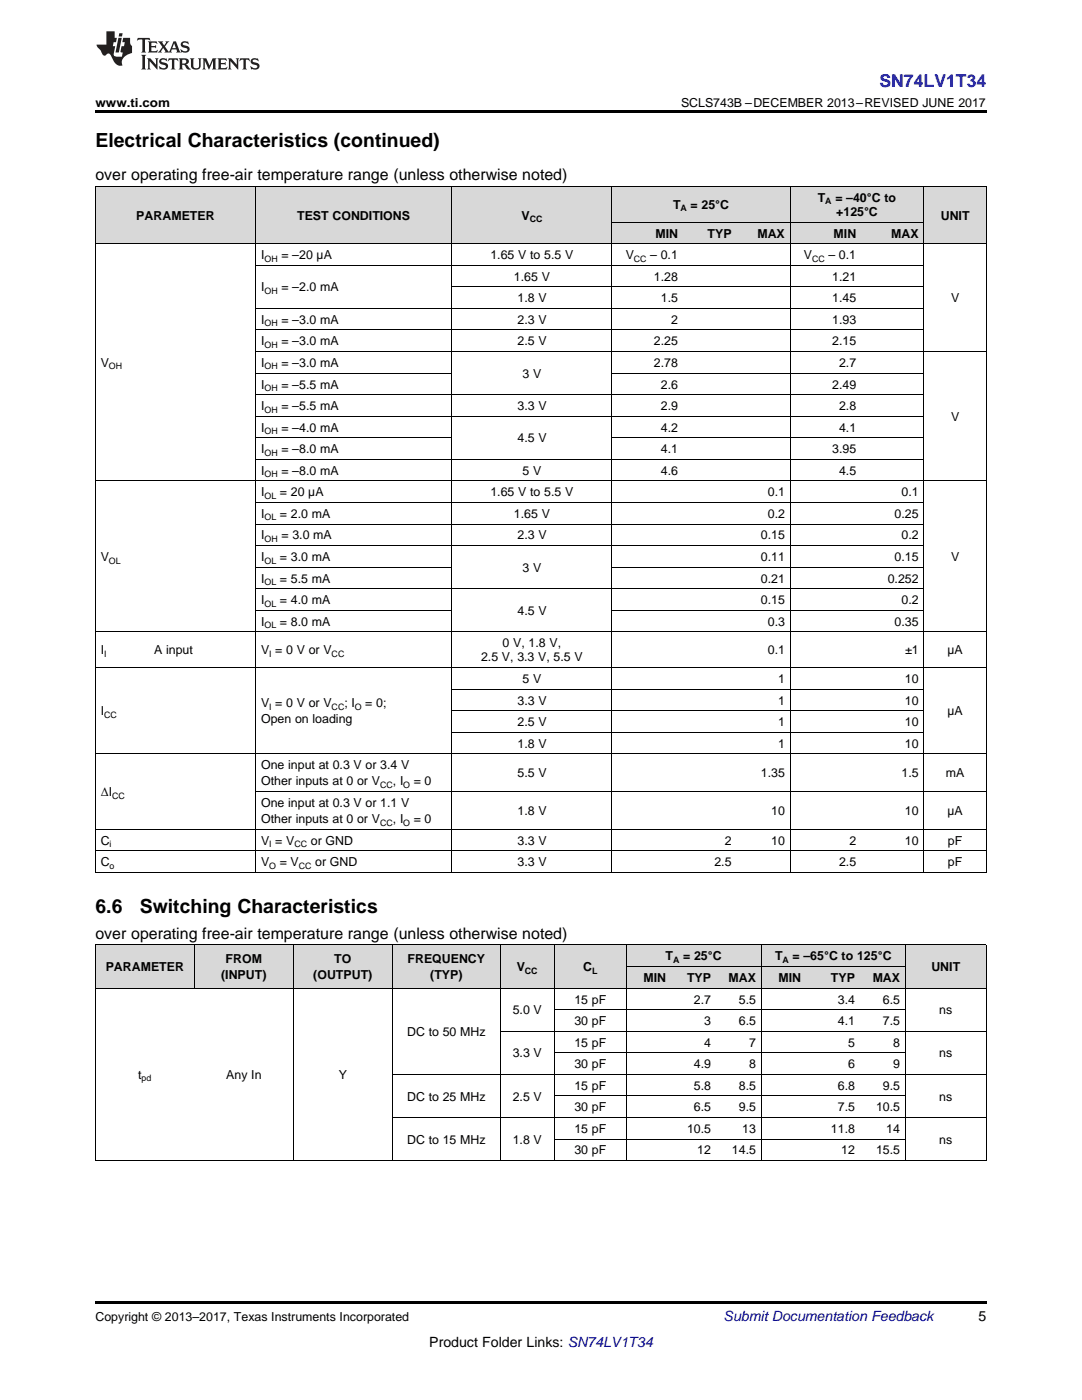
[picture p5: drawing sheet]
<svg xmlns="http://www.w3.org/2000/svg" width="216mm" height="279mm" viewBox="0 0 216 279" stroke-linecap="round" stroke-linejoin="round" font-family="sans-serif">
<g fill="#d8d8d8">
<path d="M19 188.6h19.8v8.6h-19.8z"/>
<path d="M38.8 188.6h19.8v8.6h-19.8z"/>
<path d="M58.6 188.6h19.7v8.6h-19.7z"/>
<path d="M78.3 188.6h21.5v8.6h-21.5z"/>
<path d="M99.8 188.6h10.8v8.6h-10.8z"/>
<path d="M110.6 188.6h14.4v8.6h-14.4z"/>
<path d="M180.7 188.6h16.1v8.6h-16.1z"/>
<path d="M125 192.9h9v4.3h-9z"/>
<path d="M134 192.9h8.9v4.3h-8.9z"/>
<path d="M142.9 192.9h9v4.3h-9z"/>
<path d="M151.9 192.9h9v4.3h-9z"/>
<path d="M160.9 192.9h10.8v4.3h-10.8z"/>
<path d="M171.7 192.9h9v4.3h-9z"/>
<path d="M125 188.6h9v4.3h-9z"/>
<path d="M134 188.6h8.9v4.3h-8.9z"/>
<path d="M142.9 188.6h9v4.3h-9z"/>
<path d="M151.9 188.6h9v4.3h-9z"/>
<path d="M160.9 188.6h10.8v4.3h-10.8z"/>
<path d="M171.7 188.6h9v4.3h-9z"/>
<path d="M19 37.3h10.7v11.4h-10.7z"/>
<path d="M29.7 37.3h21.3v11.4h-21.3z"/>
<path d="M51 37.3h39.2v11.4h-39.2z"/>
<path d="M90.2 37.3h32v11.4h-32z"/>
<path d="M184.4 37.3h12.4v11.4h-12.4z"/>
<path d="M122.2 44.4h14.2v4.3h-14.2z"/>
<path d="M136.4 44.4h10.6v4.3h-10.6z"/>
<path d="M147 44.4h10.7v4.3h-10.7z"/>
<path d="M157.7 44.4h14.2v4.3h-14.2z"/>
<path d="M171.9 44.4h12.5v4.3h-12.5z"/>
<path d="M122.2 37.3h14.2v7.1h-14.2z"/>
<path d="M136.4 37.3h10.6v7.1h-10.6z"/>
<path d="M147 37.3h10.7v7.1h-10.7z"/>
<path d="M157.7 37.3h14.2v7.1h-14.2z"/>
<path d="M171.9 37.3h12.5v7.1h-12.5z"/>
</g>
<path d="M19 22h177.8v.5h-177.8zM19 231.6l.2 .1zM58.5 231.6l.1 .1zM78.2 231.6l.1 .1zM99.7 231.6l.1 .1zM110.5 231.6l.1 .1zM124.9 231.6l.1 .1zM151.8 231.6l.1 .1zM180.6 231.6l.1 .1zM196.7 231.6l.1 .1zM19 259.7h177.8v.5h-177.8z" fill="#000"/>
<g fill="none" stroke="#000" stroke-width=".2">
<path d="M19 37.2h177.8v136.9M19.1 37.2v136.9M51 37.2v136.9M90.1 37.2v136.9M122.1 37.2v136.9M157.7 37.2v136.9M184.3 37.2v136.9M19 48.6h177.8M51 52.9h133.4M90.2 57.2h94.2M122.2 44.3h62.2M51 78.8h133.4"/>
<path d="M51 74.5h39.1M51 70.1h145.8M51 65.8h133.4M51 61.5h133.4M122.2 74.5h62.2M19 96h177.8M51 91.7h133.4M51 87.4h39.1M51 83.1h133.4M122.2 87.4h62.2M51 117.5h133.4M51 113.2h39.1"/>
<path d="M51 108.9h133.4M51 104.6h133.4M51 100.3h133.4M122.2 113.2h62.2M19 133.2h177.8M19 126.1h177.8M51 121.8h39.1M90.2 137.5h94.2M122.2 121.8h62.2M19 150.4h177.8M51 158h145.8M90.2 146.1h94.2"/>
<path d="M90.2 141.8h94.2M19 174.1h177.8M19 169.8h177.8M19 165.5h177.8M19 197.2h177.8M19 188.6h177.8M19.1 188.6v43.1M38.8 188.6v8.6M58.5 188.6v43.1M78.3 188.6v43.1M99.8 188.6v43.1M110.6 188.6v43.1"/>
<path d="M124.9 188.6v43.1M125 192.9h55.7M151.9 188.6v43.1M180.6 188.6v43.1M196.8 188.6v43.1M78.3 214.4h118.5M99.8 205.8h97M110.6 218.7h70.1M110.6 210.1h70.1M110.6 201.5h70.1M19 231.6h177.8M78.3 223h118.5"/>
<path d="M110.6 227.3h70.1"/>
</g>
<g fill="#231f20">
<path d="M27.5 7.6l-.1 .5 .4-.2h.6v.1v2.1l-.2 .4h1l-.3-.4v-2.1l.1-.1h.5l.5 .2-.2-.5zM29.5 8.3l.2 .3v1.5l-.2 .4h1.8l.2-.6a1.04 1.04 0 0 1-1.3 .2v-.7h.6l.3 .2v-.6l-.3 .2h-.6v-.6l.8-.1 .4 .3-.2-.5zM31.5 8.3l.9 1.1-.9 1.1h.8l-.2-.2 .5-.7 .4 .7-.2 .2h1.5l-.1-.2 .1-.4h.9l.1 .4-.2 .2h1l-.3-.3-.7-1.9h-.5l-.9 2-.8-1 .9-1h-.8l.1 .3-.3 .5-.4-.6 .2-.2zM34.7 8.6l.4 1h-.7zM36.3 8.4a.63 .63 0 0 0-.2 .7 .63 .63 0 0 0 .6 .4l.6 .2 .1 .2a.75 .75 0 0 1-.7 .4 .75 .75 0 0 1-.6-.5l.1 .7 .1-.1a1.11 1.11 0 0 0 1.5-.6 1.13 1.13 0 0 0-1.2-.8l-.1-.4a1.04 1.04 0 0 1 1.2 .2l-.2-.5-.1 .1-.5-.2zM28.2 10.9l.2 .4v2.2l-.2 .4h1l-.3-.4v-2.2l.3-.4zM29.3 11.6l.3 .4v1.5l-.3 .4h.8l-.2-.4v-1.3l1.5 1.7v-1.9l.2-.4h-.7l.2 .4v.9l-1.1-1.3zM32 11.8a.62 .62 0 0 0-.2 .7 .62 .62 0 0 0 .6 .4l.6 .1 .1 .3a.76 .76 0 0 1-.7 .3 .76 .76 0 0 1-.6-.4l.1 .7 .1-.1a1.11 1.11 0 0 0 1.5-.6 1.13 1.13 0 0 0-1.2-.8l-.1-.4a1.04 1.04 0 0 1 1.2 .2l-.2-.6-.1 .1-.5-.1zM33.7 11.6l-.2 .6a.61 .61 0 0 1 .8-.3v1.6l-.2 .4h.9l-.2-.4v-1.6a.63 .63 0 0 1 .8 .3l-.2-.6zM35.6 11.6l.3 .4v1.5l-.3 .4h1l-.2-.2v-.8l.5 .2a.76 .76 0 0 0 1.2 .7l-1-1a.58 .58 0 0 0 .6-.5 .58 .58 0 0 0-.5-.6zM36.4 11.9h.1a.45 .45 0 0 1 .5 .1 .45 .45 0 0 1 .1 .5l-.7 .2zM37.9 11.6l.2 .2a2.17 2.17 0 0 0 .3 1.9 .99 .99 0 0 0 1.6-.6v-1.1l.2-.4h-.7l.2 .2a1.92 1.92 0 0 1-.2 1.8 .6 .6 0 0 1-.9-.5v-1.1l.2-.4zM40.4 11.6l.2 .4v1.5l-.2 .4h.7l-.2-.4v-1.4l.8 1.8 .8-1.8v1.4l-.2 .4h.9l-.2-.4v-1.5l.2-.4h-.8l-.6 1.5-.6-1.5zM43.4 11.6l.2 .4v1.5l-.2 .4h1.8l.2-.6a1.04 1.04 0 0 1-1.3 .1v-.6h.5l.4 .2v-.6l-.4 .2h-.5v-.7h.8l.3 .3-.1-.6zM45.5 11.6l.2 .4v1.5l-.2 .4h.7l-.2-.4v-1.3l1.5 1.7v-1.9l.2-.4h-.7l.2 .4v.9l-1.1-1.3zM47.9 11.6l-.1 .6a.61 .61 0 0 1 .8-.3v1.6l-.3 .4h1l-.3-.4 .1-1.6a.63 .63 0 0 1 .7 .3l-.1-.6zM50.2 11.8a.62 .62 0 0 0-.2 .7 .62 .62 0 0 0 .6 .4l.6 .1 .2 .3a.76 .76 0 0 1-.8 .3 .76 .76 0 0 1-.6-.4l.1 .7 .2-.1a1.11 1.11 0 0 0 1.5-.6 1.13 1.13 0 0 0-1.3-.8l-.1-.4a1.04 1.04 0 0 1 1.2 .2l-.1-.6-.2 .1-.5-.1z"/>
<path d="M21.2 6.3v2.6h-1.9l.1 .4 .7 .9a.91 .91 0 0 0 1 .8 .56 .56 0 0 1 .5-.3 .56 .56 0 0 1 .5 .3l.4 .8a1.53 1.53 0 0 0 1.9 1.2 1.54 1.54 0 0 1 1-2.1l.9-.3v-1.4a1.52 1.52 0 0 1-.3-1.6h-1.4l-.2 .8h.5l-.2 .8h-.4l-.2 1v.2l.4 .1-.2 .8a1.93 1.93 0 0 1-1.6-.3l.3-1.8h-.5l.2-.8h.4l.2-.8h-.4v-1.3zM23.6 7.6l-.6 2.9h.7l.6-2.9zM23.8 6.6l-.1 .7h.6l.2-.7z"/>
</g>
<g font-size="3.9">
<text x="19" y="29.3">Electrical Characteristics (continued)</text>
<text x="19" y="182.2">6.6</text>
<text x="27.9" y="182.2">Switching Characteristics</text>
</g>
<text font-size="3.5" fill="#00f" x="175.5" y="17.3">SN74LV1T34</text>
<g font-size="3.2">
<text x="19" y="36">over operating free-air temperature range (unless otherwise noted)</text>
<text x="19" y="187.4">over operating free-air temperature range (unless otherwise noted)</text>
</g>
<text font-size="2.8" fill="#0000c8" x="144.4" y="263.6">Submit Documentation Feedback</text>
<g font-size="2.8">
<text x="195.3" y="263.6">5</text>
<text x="85.7" y="268.9">Product Folder Links: SN74LV1T34</text>
</g>
<g font-size="2.5">
<text x="19" y="21.4">www.ti.com</text>
<text x="135.9" y="21.4">SCLS743B –DECEMBER 2013–REVISED JUNE 2017</text>
<text x="134.3" y="41.7">T</text>
<text x="137.8" y="41.7">= 25°C</text>
<text x="163.2" y="40.3">T</text>
<text x="166.7" y="40.3">= –40°C to</text>
<text x="27.2" y="43.9">PARAMETER</text>
<text x="59.3" y="43.9">TEST CONDITIONS</text>
<text x="104.1" y="43.9">V</text>
<text x="130.8" y="47.4">MIN</text>
<text x="141.2" y="47.4">TYP</text>
<text x="151.1" y="47.4">MAX</text>
<text x="166.3" y="47.4">MIN</text>
<text x="166.9" y="43.1">+125</text>
<text x="172.4" y="43.1">°C</text>
<text x="177.8" y="47.4">MAX</text>
<text x="187.7" y="43.9">UNIT</text>
<text x="52.1" y="51.7">I</text>
<text x="56.2" y="51.7">= –20 µA</text>
<text x="97.9" y="51.7">1.65 V to 5.5 V</text>
<text x="124.8" y="51.7">V</text>
<text x="129.8" y="51.7">– 0.1</text>
<text x="160.4" y="51.7">V</text>
<text x="165.3" y="51.7">– 0.1</text>
<text x="52.1" y="58.2">I</text>
<text x="56.2" y="58.2">= –2.0 mA</text>
<text x="102.6" y="56">1.65 V</text>
<text x="130.5" y="56">1.28</text>
<text x="166.1" y="56">1.21</text>
<text x="52.1" y="64.6">I</text>
<text x="56.2" y="64.6">= –3.0 mA</text>
<text x="103.3" y="60.3">1.8 V</text>
<text x="103.3" y="64.6">2.3 V</text>
<text x="131.9" y="60.3">1.5</text>
<text x="133.9" y="64.6">2</text>
<text x="166.1" y="60.3">1.45</text>
<text x="166.1" y="64.6">1.93</text>
<text x="189.8" y="60.3">V</text>
<text x="52.1" y="68.9">I</text>
<text x="56.2" y="68.9">= –3.0 mA</text>
<text x="103.3" y="68.9">2.5 V</text>
<text x="130.5" y="68.9">2.25</text>
<text x="166.1" y="68.9">2.15</text>
<text x="20.1" y="73.2">V</text>
<text x="52.1" y="73.2">I</text>
<text x="52.1" y="77.5">I</text>
<text x="56.2" y="73.2">= –3.0 mA</text>
<text x="56.2" y="77.5">= –5.5 mA</text>
<text x="104.3" y="75.4">3 V</text>
<text x="130.5" y="73.2">2.78</text>
<text x="131.9" y="77.5">2.6</text>
<text x="166.1" y="77.5">2.49</text>
<text x="167.4" y="73.2">2.7</text>
<text x="52.1" y="81.8">I</text>
<text x="56.2" y="81.8">= –5.5 mA</text>
<text x="103.3" y="81.8">3.3 V</text>
<text x="131.9" y="81.8">2.9</text>
<text x="167.4" y="81.8">2.8</text>
<text x="189.8" y="84">V</text>
<text x="52.1" y="86.1">I</text>
<text x="56.2" y="86.1">= –4.0 mA</text>
<text x="103.3" y="88.3">4.5 V</text>
<text x="131.9" y="86.1">4.2</text>
<text x="167.4" y="86.1">4.1</text>
<text x="52.1" y="90.5">I</text>
<text x="52.1" y="94.8">I</text>
<text x="56.2" y="90.5">= –8.0 mA</text>
<text x="56.2" y="94.8">= –8.0 mA</text>
<text x="104.3" y="94.8">5 V</text>
<text x="131.9" y="90.5">4.1</text>
<text x="131.9" y="94.8">4.6</text>
<text x="166.1" y="90.5">3.95</text>
<text x="167.4" y="94.8">4.5</text>
<text x="52.1" y="99.1">I</text>
<text x="55.8" y="99.1">= 20 µA</text>
<text x="97.9" y="99.1">1.65 V to 5.5 V</text>
<text x="153.2" y="99.1">0.1</text>
<text x="179.9" y="99.1">0.1</text>
<text x="52.1" y="103.4">I</text>
<text x="52.1" y="107.7">I</text>
<text x="55.8" y="103.4">= 2.0 mA</text>
<text x="56.2" y="107.7">= 3.0 mA</text>
<text x="102.6" y="103.4">1.65 V</text>
<text x="103.3" y="107.7">2.3 V</text>
<text x="151.8" y="107.7">0.15</text>
<text x="153.2" y="103.4">0.2</text>
<text x="178.5" y="103.4">0.25</text>
<text x="179.9" y="107.7">0.2</text>
<text x="20.1" y="112">V</text>
<text x="52.1" y="112">I</text>
<text x="55.8" y="112">= 3.0 mA</text>
<text x="151.8" y="112">0.11</text>
<text x="178.5" y="112">0.15</text>
<text x="189.8" y="112">V</text>
<text x="52.1" y="116.3">I</text>
<text x="55.8" y="116.3">= 5.5 mA</text>
<text x="104.3" y="114.1">3 V</text>
<text x="151.8" y="116.3">0.21</text>
<text x="177.1" y="116.3">0.252</text>
<text x="52.1" y="120.6">I</text>
<text x="52.1" y="124.9">I</text>
<text x="55.8" y="120.6">= 4.0 mA</text>
<text x="55.9" y="124.9">= 8.0 mA</text>
<text x="103.3" y="122.7">4.5 V</text>
<text x="151.8" y="120.6">0.15</text>
<text x="153.2" y="124.9">0.3</text>
<text x="178.5" y="124.9">0.35</text>
<text x="179.9" y="120.6">0.2</text>
<text x="20.1" y="130.6">I</text>
<text x="30.8" y="130.6">A input</text>
<text x="52.1" y="130.6">V = 0 V or V</text>
<text x="100.3" y="129.2">0 V, 1.8 V,</text>
<text x="153.2" y="130.6">0.1</text>
<text x="180.6" y="130.6">±1</text>
<text x="189.1" y="130.6">µA</text>
<text x="96" y="132">2.5 V, 3.3 V, 5.5 V</text>
<text x="104.3" y="136.3">5 V</text>
<text x="155.3" y="136.3">1</text>
<text x="180.6" y="136.3">10</text>
<text x="20.1" y="142.8">I</text>
<text x="52.1" y="141.1">V = 0 V or V</text>
<text x="68.7" y="141.1">; I</text>
<text x="72.9" y="141.1">= 0;</text>
<text x="103.3" y="140.6">3.3 V</text>
<text x="155.3" y="140.6">1</text>
<text x="180.6" y="140.6">10</text>
<text x="189.1" y="142.8">µA</text>
<text x="52.1" y="144.4">Open on loading</text>
<text x="103.3" y="144.9">2.5 V</text>
<text x="103.3" y="149.2">1.8 V</text>
<text x="155.3" y="144.9">1</text>
<text x="155.3" y="149.2">1</text>
<text x="180.6" y="144.9">10</text>
<text x="180.6" y="149.2">10</text>
<text x="52.1" y="153.5">One input at 0.3 V or 3.4 V</text>
<text x="103.3" y="155.1">5.5 V</text>
<text x="151.8" y="155.1">1.35</text>
<text x="179.9" y="155.1">1.5</text>
<text x="188.7" y="155.1">mA</text>
<text x="20.1" y="158.9">ΔI</text>
<text x="52.1" y="156.7">Other inputs at 0 or V</text>
<text x="52.1" y="161">One input at 0.3 V or 1.1 V</text>
<text x="78.4" y="156.7">, I</text>
<text x="82.5" y="156.7">= 0</text>
<text x="52.1" y="164.3">Other inputs at 0 or V</text>
<text x="78.4" y="164.3">, I</text>
<text x="82.5" y="164.3">= 0</text>
<text x="103.3" y="162.6">1.8 V</text>
<text x="153.9" y="162.6">10</text>
<text x="180.6" y="162.6">10</text>
<text x="189.1" y="162.6">µA</text>
<text x="20.1" y="168.6">C</text>
<text x="20.1" y="172.9">C</text>
<text x="52.1" y="168.6">V = V</text>
<text x="52.1" y="172.9">V</text>
<text x="55.8" y="172.9">= V</text>
<text x="62" y="168.6">or GND</text>
<text x="62.9" y="172.9">or GND</text>
<text x="103.3" y="168.6">3.3 V</text>
<text x="103.3" y="172.9">3.3 V</text>
<text x="142.6" y="172.9">2.5</text>
<text x="144.6" y="168.6">2</text>
<text x="153.9" y="168.6">10</text>
<text x="167.4" y="172.9">2.5</text>
<text x="169.5" y="168.6">2</text>
<text x="180.6" y="168.6">10</text>
<text x="189.2" y="168.6">pF</text>
<text x="189.2" y="172.9">pF</text>
<text x="132.8" y="191.7">T</text>
<text x="136.3" y="191.7">= 25°C</text>
<text x="154.7" y="191.7">T</text>
<text x="158.2" y="191.7">= –65°C to 125°C</text>
<text x="21.1" y="193.8">PARAMETER</text>
<text x="44.1" y="195.4">(INPUT)</text>
<text x="45" y="192.2">FROM</text>
<text x="62.5" y="195.4">(OUTPUT)</text>
<text x="66.7" y="192.2">TO</text>
<text x="81.3" y="192.2">FREQUENCY</text>
<text x="85.9" y="195.4">(TYP)</text>
<text x="103.1" y="193.8">V</text>
<text x="116.4" y="193.8">C</text>
<text x="128.4" y="196">MIN</text>
<text x="137.1" y="196">TYP</text>
<text x="145.4" y="196">MAX</text>
<text x="155.3" y="196">MIN</text>
<text x="165.8" y="196">TYP</text>
<text x="174.1" y="196">MAX</text>
<text x="185.8" y="193.8">UNIT</text>
<text x="102.3" y="202.4">5.0 V</text>
<text x="114.6" y="200.3">15 pF</text>
<text x="138.5" y="200.3">2.7</text>
<text x="147.4" y="200.3">5.5</text>
<text x="167.2" y="200.3">3.4</text>
<text x="176.2" y="200.3">6.5</text>
<text x="187.4" y="202.4">ns</text>
<text x="81.2" y="206.7">DC to 50 MHz</text>
<text x="114.6" y="204.6">30 pF</text>
<text x="114.6" y="208.9">15 pF</text>
<text x="140.5" y="204.6">3</text>
<text x="140.5" y="208.9">4</text>
<text x="147.4" y="204.6">6.5</text>
<text x="149.5" y="208.9">7</text>
<text x="167.2" y="204.6">4.1</text>
<text x="169.2" y="208.9">5</text>
<text x="176.2" y="204.6">7.5</text>
<text x="178.2" y="208.9">8</text>
<text x="27.6" y="215.3">t</text>
<text x="45.2" y="215.3">Any In</text>
<text x="67.6" y="215.3">Y</text>
<text x="102.3" y="211">3.3 V</text>
<text x="114.6" y="213.2">30 pF</text>
<text x="138.5" y="213.2">4.9</text>
<text x="149.5" y="213.2">8</text>
<text x="169.2" y="213.2">6</text>
<text x="178.2" y="213.2">9</text>
<text x="187.4" y="211">ns</text>
<text x="81.2" y="219.6">DC to 25 MHz</text>
<text x="102.3" y="219.6">2.5 V</text>
<text x="114.6" y="217.5">15 pF</text>
<text x="114.6" y="221.8">30 pF</text>
<text x="138.5" y="217.5">5.8</text>
<text x="138.5" y="221.8">6.5</text>
<text x="147.4" y="217.5">8.5</text>
<text x="147.4" y="221.8">9.5</text>
<text x="167.2" y="217.5">6.8</text>
<text x="167.2" y="221.8">7.5</text>
<text x="174.8" y="221.8">10.5</text>
<text x="176.2" y="217.5">9.5</text>
<text x="187.4" y="219.6">ns</text>
<text x="114.6" y="226.1">15 pF</text>
<text x="137.1" y="226.1">10.5</text>
<text x="148.1" y="226.1">13</text>
<text x="165.8" y="226.1">11.8</text>
<text x="176.8" y="226.1">14</text>
<text x="81.2" y="228.2">DC to 15 MHz</text>
<text x="102.3" y="228.2">1.8 V</text>
<text x="114.6" y="230.4">30 pF</text>
<text x="139.1" y="230.4">12</text>
<text x="146" y="230.4">14.5</text>
<text x="167.9" y="230.4">12</text>
<text x="174.8" y="230.4">15.5</text>
<text x="187.4" y="228.2">ns</text>
<text x="19" y="263.6">Copyright © 2013–2017, Texas Instruments Incorporated</text>
</g>
<g font-size="1.8">
<text x="164.7" y="40.8">A</text>
<text x="105.7" y="44.3">CC</text>
<text x="135.8" y="42.2">A</text>
<text x="52.8" y="52.2">OH</text>
<text x="126.5" y="52.2">CC</text>
<text x="162" y="52.2">CC</text>
<text x="52.8" y="58.7">OH</text>
<text x="52.8" y="65.1">OH</text>
<text x="52.8" y="69.4">OH</text>
<text x="21.7" y="73.7">OH</text>
<text x="52.8" y="73.7">OH</text>
<text x="52.8" y="78">OH</text>
<text x="52.8" y="82.3">OH</text>
<text x="52.8" y="86.6">OH</text>
<text x="52.8" y="90.9">OH</text>
<text x="52.8" y="95.2">OH</text>
<text x="52.8" y="99.6">OL</text>
<text x="52.8" y="103.9">OL</text>
<text x="21.7" y="112.5">OL</text>
<text x="52.8" y="108.2">OH</text>
<text x="52.8" y="112.5">OL</text>
<text x="52.8" y="116.8">OL</text>
<text x="52.8" y="121.1">OL</text>
<text x="52.8" y="125.4">OL</text>
<text x="20.8" y="131.1">I</text>
<text x="53.7" y="131.1">I</text>
<text x="66.2" y="131.1">CC</text>
<text x="20.8" y="143.3">CC</text>
<text x="53.7" y="141.6">I</text>
<text x="66.2" y="141.6">CC</text>
<text x="70.8" y="141.6">O</text>
<text x="22.4" y="159.4">CC</text>
<text x="75.8" y="157.2">CC</text>
<text x="80.5" y="157.2">O</text>
<text x="75.8" y="164.7">CC</text>
<text x="80.5" y="164.7">O</text>
<text x="21.9" y="169.1">i</text>
<text x="21.9" y="173.4">o</text>
<text x="53.7" y="169.1">I</text>
<text x="53.7" y="173.4">O</text>
<text x="58.7" y="169.1">CC</text>
<text x="59.6" y="173.4">CC</text>
<text x="104.7" y="194.3">CC</text>
<text x="118.1" y="194.3">L</text>
<text x="134.3" y="192.2">A</text>
<text x="156.1" y="192.2">A</text>
<text x="28.3" y="215.8">pd</text>
</g>
</svg>
